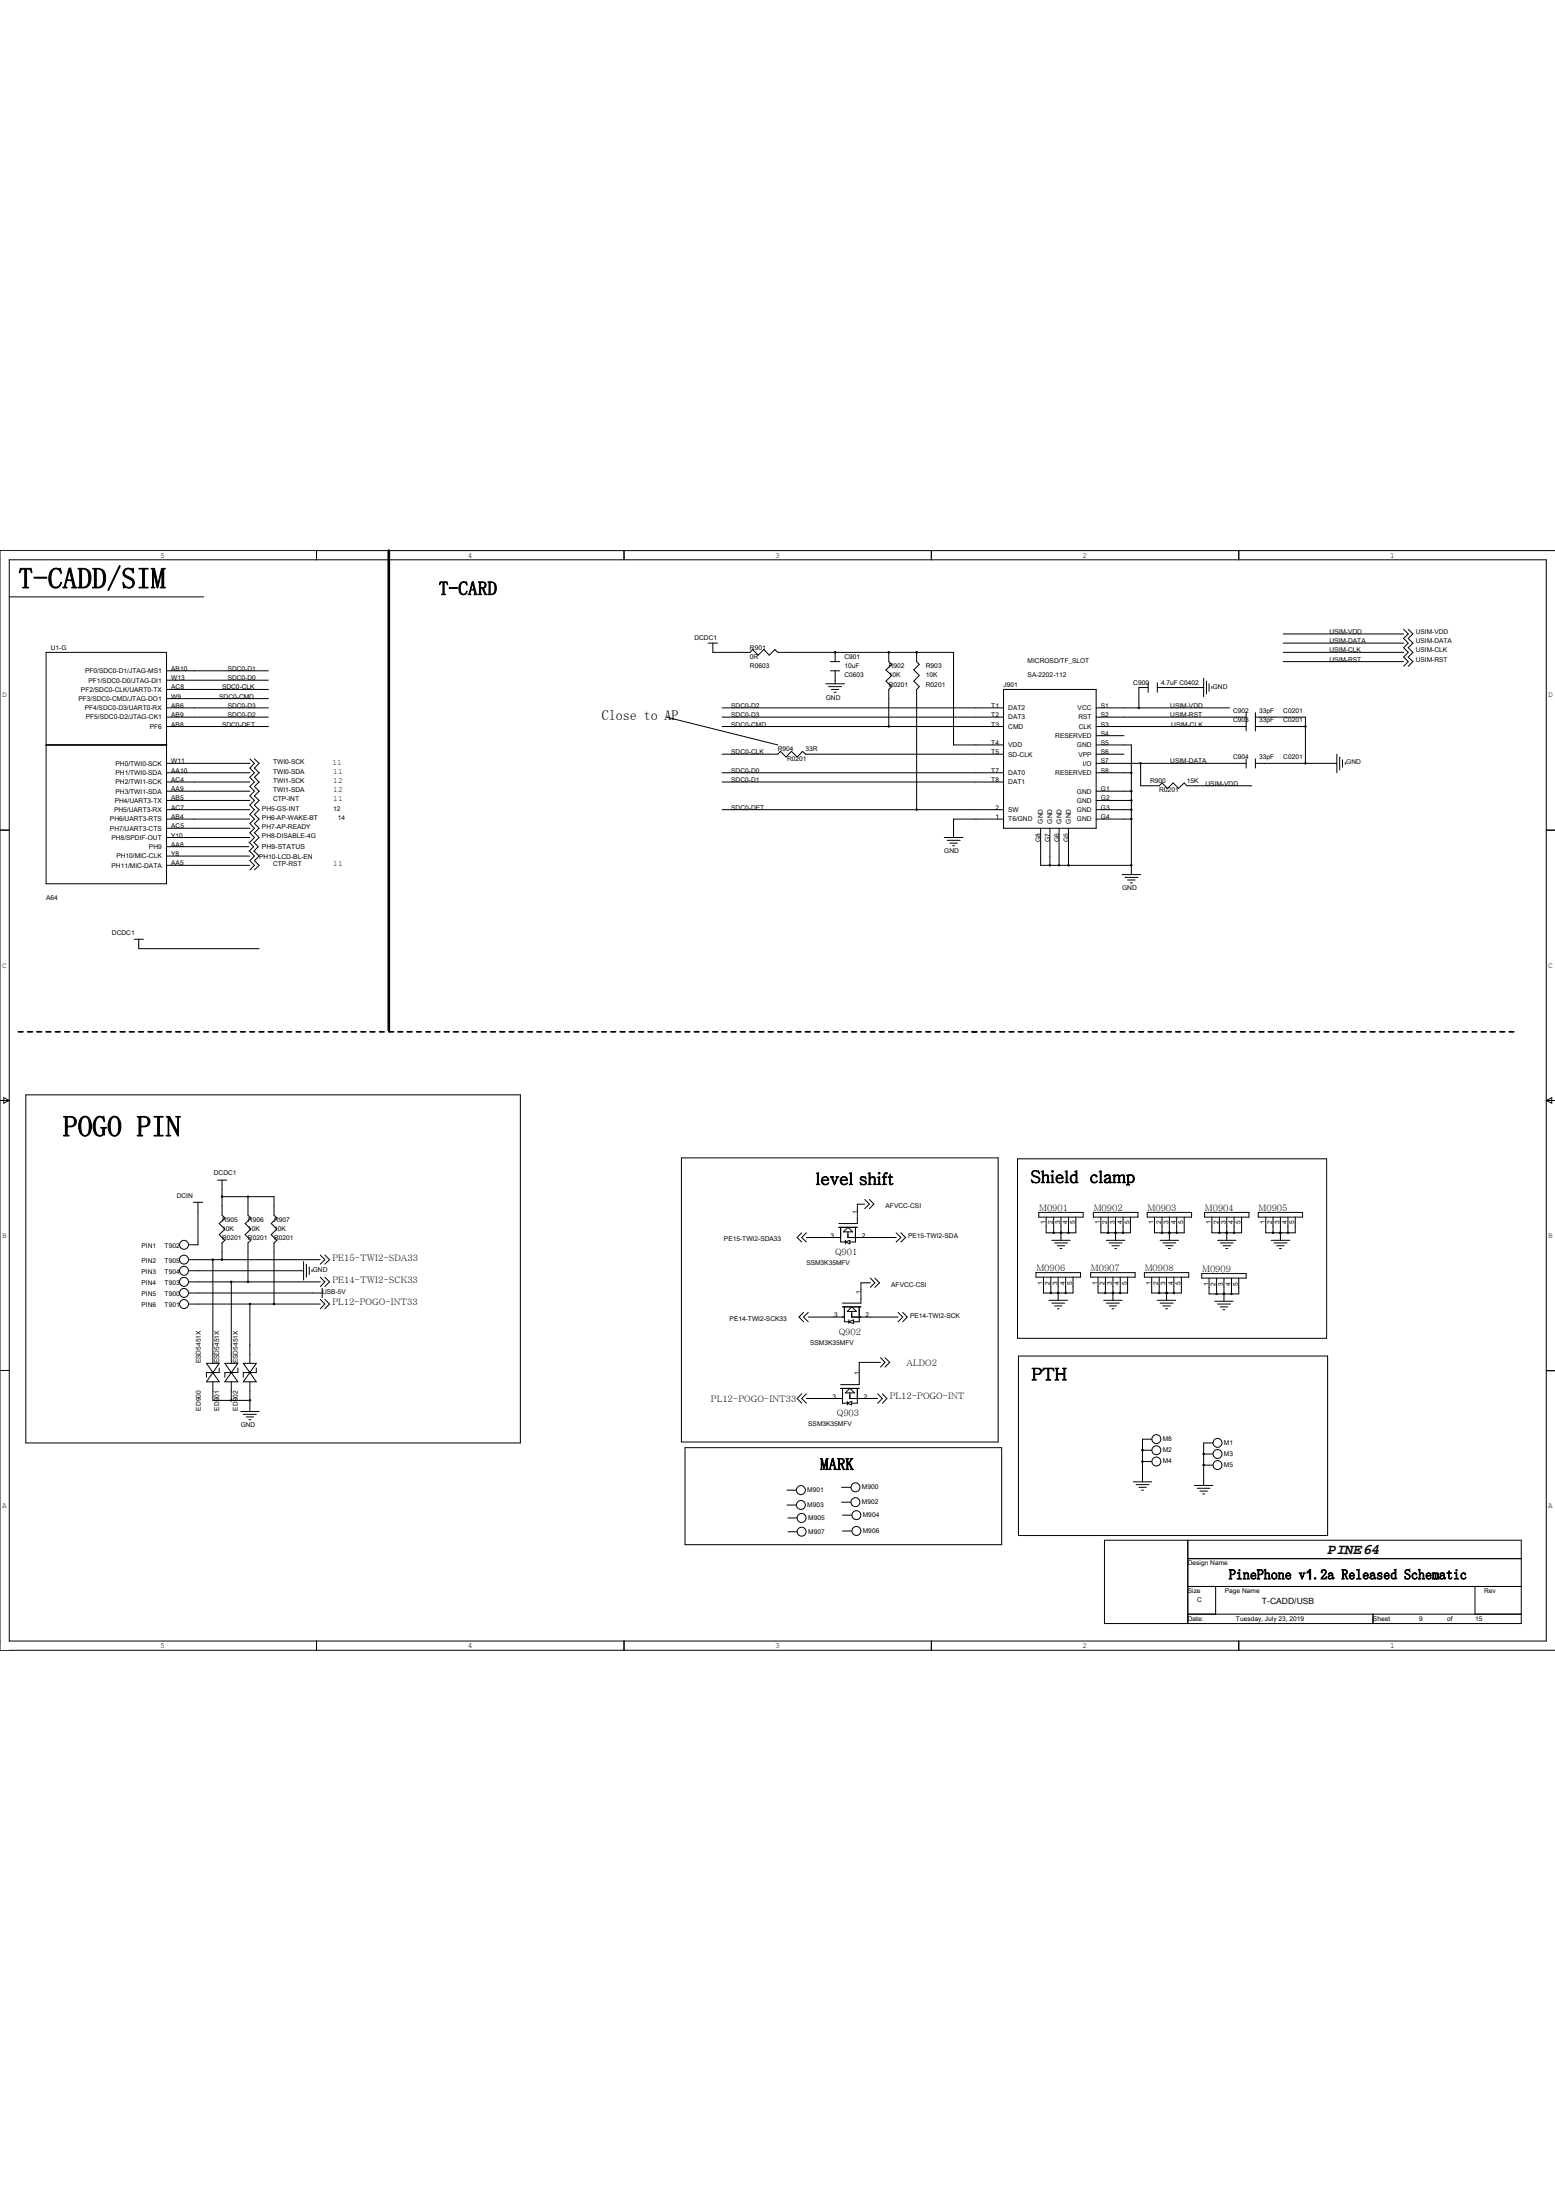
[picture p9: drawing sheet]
<svg xmlns="http://www.w3.org/2000/svg" width="210mm" height="297mm" viewBox="0 0 210 297" stroke-linecap="round" stroke-linejoin="round" font-family="sans-serif">
<g fill="none" stroke="#000" stroke-width=".13">
<path d="M1.2 75.6h207.5v146h-207.5zM42.7 74.3v1.3M84.2 74.3v1.3M125.7 74.3v1.3M167.2 74.3v1.3M210 74.3h-210v148.5h210M1.2 80.6h26.3M6.2 88.1h16.3v31.2h-16.3zM22.5 96.8h13.7M22.5 90.6h13.7M22.5 93.1h13.7M22.5 98.1h13.7"/>
<path d="M22.5 95.6h13.7M22.5 91.8h13.7M22.5 94.3h13.7M90 96.8l15 3.8M95.6 86.8h1.3M96.2 86.8v1.3h5l.4-.4 .7 .8 .8-.8 .7 .8 .8-.8 .4 .4h23.7v12.5h6.8M97.5 96.8h38M97.5 98.1h38M97.5 95.6h38M111.5 92.3h2.5M111.8 92.7h1.8M112.1 90.6h1.2"/>
<path d="M112.1 89.3h1.2M112.2 93.1h1M112.6 93.5h.3M112.7 88.1h.1M112.7 88.1v1.2M112.7 90.6v1.7M120 88.1h.1M120 88.1v1.2l.4 .4-.8 .7 .8 .8-.8 .8 .8 .7-.4 .4v5M123.7 88.1h.1M123.7 88.1v1.2l.4 .4-.8 .7 .8 .8-.8 .8 .8 .7-.4 .4v16.2M135.5 93.1h12.5v18.7h-12.5zM148 96.8h20.2"/>
<path d="M148 98.1h20.2M148 95.6h18M148 99.3h3.7M155 92.2v1.3M155 92.8h-1.3v2.8M156.2 92.2v1.3M156.2 92.8h6.3M162.5 91.6v2.5M162.9 92v1.7M163.2 92.3v1M163.6 92.7v.3M168.2 96.2v2.5"/>
<path d="M169.5 96.2v2.5M169.5 96.8h6.7v6.3M169.5 98.1h6.7M173.2 89.3h16.3M173.2 88.1h16.3M173.2 86.8h16.3M173.2 85.6h16.3M189.5 85l.6 .6-.6 .6 .6 .6-.6 .6 .6 .7-.6 .6 .6 .6-.6 .7M190.1 85l.6 .6-.6 .6 .6 .6-.6 .6 .6 .7-.6 .6 .6 .6-.6 .7M0 112.1h1.2M22.5 111.8h11.2M22.5 104.3h11.2"/>
<path d="M22.5 105.6h11.2M22.5 110.6h11.2M22.5 109.3h11.2M22.5 103.1h11.2M22.5 106.8h11.2M22.5 108.1h11.2M22.5 113.1h11.2M22.5 114.3h11.1M22.5 115.6h11.2M22.5 116.8h11.2M33.6 113.7l.6 .6-.6 .7M33.7 102.5l.6 .6-.6 .6 .6 .6-.6 .7 .6 .6-.6 .6 .6 .6-.6 .7 .6 .6-.6 .6 .6 .6-.6 .7 .6 .6-.6 .6 .6 .6-.6 .6 .6 .7-.6 .6"/>
<path d="M33.7 115l.6 .6-.6 .6 .6 .6-.6 .7M34.2 113.7l.7 .6-.7 .7M34.3 102.5l.7 .6-.7 .6 .7 .6-.7 .7 .7 .6-.7 .6 .7 .6-.7 .7 .7 .6-.7 .6 .7 .6-.7 .7 .7 .6-.7 .6 .7 .6-.7 .6 .7 .7-.7 .6M34.3 115l.7 .6-.7 .6 .7 .6-.7 .7M97.5 101.8h7.5l.3-.4 .8 .8 .7-.8 .8 .8 .7-.8 .4 .4h26.8M97.5 104.3h38M97.5 105.6h38M97.5 109.3h38M127.5 113.1h2.5M127.8 113.5h1.8M128.2 113.8h1M128.6 114.2h.2"/>
<path d="M135.5 110.6h-6.8v2.5M140.5 111.8v5h12.2M141.7 111.8v5M143 111.8v5M144.2 111.8v5M148 100.6h4.7v17.5M148 101.8h3.7M148 104.3h4.7M148 110.6h4.7M148 109.3h4.7M148 103.1h20.2M148 106.8h4.7"/>
<path d="M148 108.1h4.7M151.5 118.1h2.5M151.8 118.5h1.8M152.2 118.8h1M152.6 119.2h.2M154 103.1v3h2.5l.4-.4 .7 .7 .8-.7 .7 .7 .8-.7 .3 .4h8.8M168.2 102.5v1.2M169.5 102.5v1.2M169.5 103.1h11M180.5 101.8v2.5M180.8 102.2v1.8M181.2 102.6v1"/>
<path d="M181.6 103v.2M208.7 112.1h1.3M18.1 126.8h1.3M18.7 126.8v1.3h16.3M0 148.6h1.2M.5 148.2l.7 .4-.7 .3zM3.5 147.8h66.7v47h-66.7zM29.4 159.3h1.2M30 159.3v4.8l.4 .3-.8 .8 .8 .7-.8 .8 .8 .8-.4 .3v2.3M92 156.3h42.7v38.4h-42.7zM137.4 156.5h41.7v24.2h-41.7zM208.7 148.6h1.3"/>
<path d="M208.7 148.6l.8-.4v.7zM25.5 173.1h17.7M25.5 171.6h15.5M25.5 174.6h18M25.5 170.1h17.7M25.5 176.1h17.7M26.1 162.3h1.3M26.7 162.3v5.8h-1.2M28.7 170.1v14M30 161.6h7v2.5l.4 .3-.8 .8 .8 .7-.8 .8 .8 .8-.4 .3v8.3M31.2 173.1v11M33.5 161.6v2.5l.4 .3-.8 .8 .8 .7-.8 .8 .8 .8-.4 .3v5.3"/>
<path d="M33.7 176.1v8M41 170.3v2.5M41.4 170.7v1.7M41.7 171.1v1M42.1 171.4v.3M43.2 175.4l.6 .7-.6 .6M43.2 172.4l.6 .7-.6 .6M43.2 169.4l.6 .7-.6 .6M43.5 173.9v1.3M43.8 175.4l.7 .7-.7 .6M43.8 172.4l.7 .7-.7 .6M43.8 169.4l.7 .7-.7 .6"/>
<path d="M108.2 166.5l-.6 .6 .6 .6M108.5 177.2l-.6 .6 .6 .7M108.8 167.1h4.7M108.8 166.5l-.6 .6 .6 .6M109.1 177.8h4.9M109.1 177.2l-.6 .6 .6 .7M113.2 165.7h2.5M113.5 165.7v2h.6M113.7 176.5h2.5M114 176.5v2h.6M114.1 167.5v.4M114.1 167.7l.6-.2v.4z"/>
<path d="M114.5 165.7l.6 .6h-1.2zM114.5 166.3v.8h6.5M114.6 178.2v.5M114.6 178.5l.6-.3v.5zM115 176.5l.6 .6h-1.2zM115 177.1v.7h6.2M115.5 165.7v2h-.8M116 176.5v2h-.8M116.7 162.6h-1v2.6h-2.5M116.7 162l.7 .6-.7 .6M117.4 162l.6 .6-.6 .6M117.5 173.2h-1.3v2.7h-2.5"/>
<path d="M117.5 172.6l.6 .6-.6 .6M118.1 172.6l.6 .6-.6 .6M121 166.5l.6 .6-.6 .6M121.2 177.2l.7 .6-.7 .7M121.6 166.5l.6 .6-.6 .6M121.9 177.2l.6 .6-.6 .7M139.8 171.8h6.1v.6h-6.1zM140.2 163.7h6v.6h-6zM140.9 172.4v2.2h3.9v-2.2M141.2 164.3v2.2h4v-2.2M141.6 175.6h2.5M141.8 172.4v2.2"/>
<path d="M142 175.9h1.7M142 167.5h2.5M142.2 164.3v2.2M142.4 167.8h1.7M142.4 176.3h.9M142.7 168.2h1M142.7 176.7h.3M142.8 174.6h.1M142.8 172.4v3.2M143.1 168.6h.2M143.2 166.5h.1M143.2 164.3v3.2"/>
<path d="M143.8 172.4v2.2M144.2 164.3v2.2M147.2 171.8h6v.6h-6zM147.6 163.7h6v.6h-6zM148.2 172.4v2.2h4v-2.2M148.6 164.3v2.2h4v-2.2M149 175.6h2.5M149.2 172.4v2.2M149.3 175.9h1.8M149.3 167.5h2.5M149.6 164.3v2.2M149.7 167.8h1.8"/>
<path d="M149.7 176.3h1M150.1 168.2h1M150.1 176.7h.3M150.2 174.6h.1M150.2 172.4v3.2M150.5 168.6h.2M150.6 166.5h.1M150.6 164.3v3.2M151.2 172.4v2.2M151.6 164.3v2.2M154.5 171.8h6v.6h-6zM154.9 163.7h5.9v.6h-5.9z"/>
<path d="M155.5 172.4v2.2h4v-2.2M155.8 164.3v2.2h4.1v-2.2M156.2 175.6h2.5M156.5 172.4v2.2M156.6 175.9h1.8M156.6 167.5h2.5M156.9 164.3v2.2M157 167.8h1.7M157 176.3h1M157.3 168.2h1.1M157.3 176.7h.3M157.5 174.6h.1"/>
<path d="M157.5 172.4v3.2M157.7 168.6h.3M157.9 166.5h.1M157.9 164.3v3.2M158.5 172.4v2.2M158.8 164.3v2.2M162.2 172h6v.6h-6zM162.6 163.7h6v.6h-6zM163.2 172.6v2.1h4v-2.1M163.6 164.3v2.2h4v-2.2M164 175.7h2.5M164.2 172.6v2.1"/>
<path d="M164.3 176.1h1.8M164.3 167.5h2.5M164.6 164.3v2.2M164.7 176.5h1M164.7 167.8h1.8M165.1 168.2h1M165.1 176.8h.2M165.2 174.7h.1M165.2 172.6v3.1M165.5 168.6h.2M165.6 166.5h.1M165.6 164.3v3.2"/>
<path d="M166.2 172.6v2.1M166.6 164.3v2.2M169.8 163.7h6v.6h-6zM170.9 164.3v2.2h3.9v-2.2M171.6 167.5h2.5M171.8 164.3v2.2M172 167.8h1.7M172.3 168.2h1M172.7 168.6h.3M172.8 166.5h.1M172.8 164.3v3.2M173.9 164.3v2.2"/>
<path d="M0 185.1h1.2M27.9 184.1h1.7l-.9 1.2zM28.7 185.3h.1M28.7 186.6v2.5h5M28.7 185.3l.9 1.3h-1.7zM29.6 184.7v.6h-1.7v.7M30.4 184.1h1.7l-.9 1.2zM31.2 185.3h.1M31.2 189.1h.1M31.2 185.3l.9 1.3h-1.7zM31.2 186.6v2.5M32.1 184.7v.6h-1.7v.7"/>
<path d="M32.5 190.6h2.5M32.8 184.1h1.8l-.9 1.2zM32.8 191h1.8M33.2 191.3h1M33.6 191.7h.3M33.7 185.3h.1M33.7 189.1h.1M33.7 185.3l.9 1.3h-1.8zM33.7 186.6v4M34.6 184.7v.6h-1.8v.7M92.5 195.5h42.7v13.1h-42.7zM108.2 188.2l-.6 .6 .6 .7"/>
<path d="M108.8 188.8h4.9M108.8 188.2l-.6 .6 .6 .7M113.5 187.5h2.5M113.7 187.5v2h.7M114.1 188.1l.6-.6 .6 .6zM114.4 189.5l.6-.3v.5zM114.4 189.2v.5M114.7 188.1v.7h3.8M115.7 187.5v2h-.7M118.5 188.2l.6 .6-.6 .7M118.9 183.9h-2.9v3.1h-2.5M118.9 183.3l.6 .6-.6 .7"/>
<path d="M119.1 188.2l.6 .6-.6 .7M119.5 183.3l.6 .6-.6 .7M137.5 183.1h41.7v24.2h-41.7zM154.2 195.8h.1M154.2 197.3h.1M154.2 195.8h1.3M154.2 197.3h1.3M155.5 194.3h-1.3v5.8M162.5 196.3h.1M162.5 197.8h.1M162.5 196.3h1.2M162.5 197.8h1.2"/>
<path d="M163.7 194.8h-1.2v5.8M208.7 185.1h1.3M106.2 201.2h1.3M106.2 203.2h1.3M106.4 205h1.2M106.4 206.8h1.2M113.6 202.8h1.2M113.6 200.8h1.2M113.7 206.7h1.3M113.7 204.6h1.3M149.1 208h56.2v11.2h-56.2zM153 200.1h2.5"/>
<path d="M153.4 200.5h1.7M153.7 200.8h1M154.1 201.2h.2M160.3 208v11.2M160.3 210.4h45M160.3 214.2h45M160.3 217.9h45M161.2 200.6h2.5M161.6 200.9h1.7M162 201.3h1M162.3 201.7h.3M164.1 214.2v3.7"/>
<path d="M185.3 217.9v1.3M199.1 214.2v3.7M42.7 221.6v1.2M84.2 221.6v1.2M125.7 221.6v1.2M167.2 221.6v1.2"/>
<circle cx="24.8" cy="173.1" r=".61"/>
<circle cx="24.8" cy="168.1" r=".6"/>
<circle cx="24.8" cy="174.6" r=".6"/>
<circle cx="24.8" cy="170.1" r=".6"/>
<circle cx="24.8" cy="171.6" r=".6"/>
<circle cx="24.8" cy="176.1" r=".6"/>
<circle cx="156.1" cy="194.3" r=".6"/>
<circle cx="156.1" cy="195.8" r=".6"/>
<circle cx="156.1" cy="197.3" r=".6"/>
<circle cx="164.3" cy="194.8" r=".6"/>
<circle cx="164.3" cy="196.3" r=".6"/>
<circle cx="164.3" cy="197.8" r=".6"/>
<circle cx="108.1" cy="201.2" r=".61"/>
<circle cx="108.1" cy="203.2" r=".6"/>
<circle cx="108.2" cy="205" r=".6"/>
<circle cx="108.2" cy="206.8" r=".6"/>
<circle cx="115.5" cy="200.8" r=".61"/>
<circle cx="115.5" cy="202.8" r=".6"/>
<circle cx="115.6" cy="206.7" r=".61"/>
<circle cx="115.6" cy="204.6" r=".6"/>
</g>
<g fill="none" stroke="#000" stroke-width=".23">
<path d="M6.2 100.6h16.3M2.5 139.3h.6M3.7 139.3h.7M5 139.3h.6M6.2 139.3h.7M7.5 139.3h.6M8.7 139.3h.6M10 139.3h.6M11.2 139.3h.7M12.5 139.3h.6M13.7 139.3h.7M15 139.3h.6"/>
<path d="M16.2 139.3h.7M17.5 139.3h.6M18.7 139.3h.7M20 139.3h.6M21.2 139.3h.6M22.5 139.3h.6M23.7 139.3h.7M25 139.3h.6M26.2 139.3h.6M27.5 139.3h.6M28.7 139.3h.7M30 139.3h.6"/>
<path d="M31.2 139.3h.7M32.5 139.3h.6M33.7 139.3h.6M35 139.3h.6M36.2 139.3h.7M37.5 139.3h.6M38.7 139.3h.6M40 139.3h.6M41.2 139.3h.7M42.5 139.3h.6M43.7 139.3h.7M45 139.3h.6"/>
<path d="M46.2 139.3h.6M47.5 139.3h.6M48.7 139.3h.7M50 139.3h.6M51.2 139.3h.6M52.5 139.3h.6M53.7 139.3h.7M55 139.3h.6M56.2 139.3h.7M57.5 139.3h.6M58.7 139.3h.7M60 139.3h.6"/>
<path d="M61.2 139.3h.6M62.5 139.3h.6M63.7 139.3h.6M65 139.3h.6M66.2 139.3h.7M67.5 139.3h.6M68.7 139.3h.7M70 139.3h.6M71.2 139.3h.7M72.5 139.3h.6M73.7 139.3h.6M75 139.3h.6"/>
<path d="M76.2 139.3h.6M77.5 139.3h.6M78.7 139.3h.7M80 139.3h.6M81.2 139.3h.6M82.5 139.3h.6M83.7 139.3h.7M85 139.3h.6M86.2 139.3h.6M87.5 139.3h.6M88.7 139.3h.6M90 139.3h.6"/>
<path d="M91.2 139.3h.7M92.5 139.3h.6M93.7 139.3h.6M95 139.3h.6M96.2 139.3h.7M97.5 139.3h.6M98.7 139.3h.6M100 139.3h.6M101.2 139.3h.7M102.5 139.3h.6M103.7 139.3h.7M105 139.3h.6"/>
<path d="M106.2 139.3h.6M107.5 139.3h.6M108.7 139.3h.7M110 139.3h.6M111.2 139.3h.6M112.5 139.3h.6M113.7 139.3h.7M115 139.3h.6M116.2 139.3h.7M117.5 139.3h.6M118.7 139.3h.6M120 139.3h.6"/>
<path d="M121.2 139.3h.7M122.5 139.3h.6M123.7 139.3h.6M125 139.3h.6M126.2 139.3h.7M127.5 139.3h.6M128.7 139.3h.6M130 139.3h.6M131.2 139.3h.6M132.5 139.3h.6M133.7 139.3h.7M135 139.3h.6"/>
<path d="M136.2 139.3h.6M137.5 139.3h.6M138.7 139.3h.7M140 139.3h.6M141.2 139.3h.6M142.5 139.3h.6M143.7 139.3h.6M145 139.3h.6M146.2 139.3h.6M147.5 139.3h.6M148.7 139.3h.6M150 139.3h.6"/>
<path d="M151.2 139.3h.6M152.5 139.3h.6M153.7 139.3h.6M155 139.3h.6M156.2 139.3h.7M157.5 139.3h.6M158.7 139.3h.6M160 139.3h.6M161.2 139.3h.6M162.5 139.3h.6M163.7 139.3h.6M165 139.3h.6"/>
<path d="M166.2 139.3h.6M167.5 139.3h.6M168.7 139.3h.7M170 139.3h.6M171.2 139.3h.6M172.5 139.3h.6M173.7 139.3h.6M175 139.3h.6M176.2 139.3h.6M177.5 139.3h.6M178.7 139.3h.6M180 139.3h.6"/>
<path d="M181.2 139.3h.7M182.5 139.3h.6M183.7 139.3h.6M185 139.3h.6M186.2 139.3h.6M187.5 139.3h.6M188.7 139.3h.6M190 139.3h.6M191.2 139.3h.6M192.5 139.3h.6M193.7 139.3h.7M195 139.3h.6"/>
<path d="M196.2 139.3h.6M197.5 139.3h.6M198.7 139.3h.6M200 139.3h.6M201.2 139.3h.6M202.5 139.3h.6M203.7 139.3h.6"/>
</g>
<path d="M52.5 74.3v64.8" fill="none" stroke="#000" stroke-width=".36"/>
<g fill="#000" stroke="#000" stroke-width=".13">
<circle cx="112.7" cy="88.1" r=".1"/>
<circle cx="120" cy="88.1" r=".1"/>
<circle cx="120" cy="98.1" r=".1"/>
<circle cx="123.7" cy="88.1" r=".1"/>
<circle cx="153.7" cy="95.6" r=".1"/>
<circle cx="176.2" cy="98.1" r=".1"/>
<circle cx="123.7" cy="109.3" r=".1"/>
<circle cx="141.7" cy="116.8" r=".1"/>
<circle cx="143" cy="116.8" r=".1"/>
<circle cx="144.2" cy="116.8" r=".1"/>
<circle cx="152.7" cy="108.1" r=".1"/>
<circle cx="152.7" cy="116.8" r=".1"/>
<circle cx="152.7" cy="106.8" r=".1"/>
<circle cx="152.7" cy="104.3" r=".1"/>
<circle cx="152.7" cy="110.6" r=".1"/>
<circle cx="152.7" cy="109.3" r=".1"/>
<circle cx="154" cy="103.1" r=".1"/>
<circle cx="176.2" cy="103.1" r=".1"/>
<circle cx="28.7" cy="170.1" r=".1"/>
<circle cx="30" cy="170.1" r=".1"/>
<circle cx="30" cy="161.6" r=".1"/>
<circle cx="31.2" cy="173.1" r=".1"/>
<circle cx="33.5" cy="173.1" r=".1"/>
<circle cx="33.5" cy="161.6" r=".1"/>
<circle cx="33.7" cy="176.1" r=".1"/>
<circle cx="37" cy="176.1" r=".1"/>
<circle cx="141.8" cy="174.6" r=".1"/>
<circle cx="142.2" cy="166.4" r=".1"/>
<circle cx="142.8" cy="174.6" r=".1"/>
<circle cx="143.2" cy="166.4" r=".1"/>
<circle cx="143.8" cy="174.6" r=".1"/>
<circle cx="144.2" cy="166.4" r=".1"/>
<circle cx="149.2" cy="174.6" r=".1"/>
<circle cx="149.6" cy="166.4" r=".1"/>
<circle cx="150.2" cy="174.6" r=".1"/>
<circle cx="150.6" cy="166.4" r=".1"/>
<circle cx="151.2" cy="174.6" r=".1"/>
<circle cx="151.6" cy="166.4" r=".1"/>
<circle cx="156.5" cy="174.6" r=".1"/>
<circle cx="156.9" cy="166.4" r=".1"/>
<circle cx="157.5" cy="174.6" r=".1"/>
<circle cx="157.8" cy="166.4" r=".1"/>
<circle cx="158.5" cy="174.6" r=".1"/>
<circle cx="158.8" cy="166.4" r=".1"/>
<circle cx="164.2" cy="174.7" r=".1"/>
<circle cx="164.6" cy="166.4" r=".1"/>
<circle cx="165.2" cy="174.7" r=".1"/>
<circle cx="165.6" cy="166.4" r=".1"/>
<circle cx="166.2" cy="174.7" r=".1"/>
<circle cx="166.6" cy="166.4" r=".1"/>
<circle cx="171.8" cy="166.4" r=".1"/>
<circle cx="172.8" cy="166.4" r=".1"/>
<circle cx="173.8" cy="166.4" r=".1"/>
<circle cx="31.2" cy="189.1" r=".1"/>
<circle cx="33.7" cy="189.1" r=".1"/>
<circle cx="154.2" cy="195.8" r=".1"/>
<circle cx="154.2" cy="197.3" r=".1"/>
<circle cx="162.5" cy="196.3" r=".1"/>
<circle cx="162.5" cy="197.8" r=".1"/>
</g>
<g font-size="4">
<text x="2.5" y="79.4">T-CADD/SIM</text>
<text x="8.5" y="153.4">POGO PIN</text>
</g>
<text font-size="2.6" x="59.2" y="80.3">T-CARD</text>
<g font-size="2.2">
<text x="110.1" y="159.9">level shift</text>
<text x="139.1" y="159.7">Shield clamp</text>
<text x="139.2" y="186.3">PTH</text>
<text x="110.7" y="198.5">MARK</text>
</g>
<text font-size="2" x="179.2" y="209.8">PINE64</text>
<g font-size="1.9">
<text x="81.2" y="97.2">Close to AP</text>
<text x="165.9" y="213.2">PinePhone v1.2a Released Schematic</text>
</g>
<g font-size="1.2">
<text x="140.3" y="163.4">M0901</text>
<text x="147.6" y="163.4">M0902</text>
<text x="154.9" y="163.4">M0903</text>
<text x="162.6" y="163.4">M0904</text>
<text x="169.9" y="163.4">M0905</text>
<text x="44.9" y="173.2">PE14-TWI2-SCK33</text>
<text x="44.9" y="170.2">PE15-TWI2-SDA33</text>
<text x="112.7" y="169.4">Q901</text>
<text x="139.9" y="171.6">M0906</text>
<text x="147.3" y="171.6">M0907</text>
<text x="154.5" y="171.6">M0908</text>
<text x="162.3" y="171.7">M0909</text>
<text x="44.9" y="176.2">PL12-POGO-INT33</text>
<text x="113.2" y="180.2">Q902</text>
<text x="122.4" y="184.5">ALDO2</text>
<text x="96" y="189.3">PL12-POGO-INT33</text>
<text x="113" y="191.2">Q903</text>
<text x="120.1" y="189">PL12-POGO-INT</text>
<text x="170.3" y="216.6">T-CADD/USB</text>
</g>
<g font-size="1.1">
<text x="21.6" y="75.3">5</text>
<text x="63.1" y="75.3">4</text>
<text x="104.6" y="75.3">3</text>
<text x="146.1" y="75.3">2</text>
<text x="187.6" y="75.3">1</text>
<text x=".3" y="94.2">D</text>
<text x="209" y="94.2">D</text>
<text x="44.9" y="103.3">11</text>
<text x="45" y="104.5">11</text>
<text x="45" y="105.7">12</text>
<text x="45" y="107">12</text>
<text x="45" y="108.2">11</text>
<text x="45" y="117">11</text>
<text x=".3" y="130.7">C</text>
<text x="209" y="130.7">C</text>
<text x=".3" y="167.2">B</text>
<text x="209" y="167.2">B</text>
<text x=".3" y="203.7">A</text>
<text x="209" y="203.7">A</text>
<text x="21.6" y="222.5">5</text>
<text x="63.1" y="222.5">4</text>
<text x="104.6" y="222.5">3</text>
<text x="146.1" y="222.5">2</text>
<text x="187.6" y="222.5">1</text>
</g>
<g font-size=".9">
<text x="6.9" y="87.7">U1-G</text>
<text x="93.7" y="86.5">DCDC1</text>
<text x="101.2" y="87.7">R901</text>
<text x="101.2" y="88.9">0R</text>
<text x="114" y="88.9">C901</text>
<text x="138.7" y="89.5">MICROSD/TF_SLOT</text>
<text x="179.5" y="86.8">USIM-DATA</text>
<text x="179.5" y="85.6">USIM-VDD</text>
<text x="179.5" y="88.1">USIM-CLK</text>
<text x="179.5" y="89.3">USIM-RST</text>
<text x="191.1" y="85.6">USIM-VDD</text>
<text x="191.1" y="86.8">USIM-DATA</text>
<text x="191.1" y="88.1">USIM-CLK</text>
<text x="191.1" y="89.3">USIM-RST</text>
<text x="10.6" y="94.6">PF3/SDC0-CMD/JTAG-DO1</text>
<text x="10.9" y="93.4">PF2/SDC0-CLK/UART0-TX</text>
<text x="11.4" y="95.9">PF4/SDC0-D3/UART0-RX</text>
<text x="11.5" y="90.9">PF0/SDC0-D1/JTAG-MS1</text>
<text x="11.9" y="92.2">PF1/SDC0-D0/JTAG-DI1</text>
<text x="23.1" y="90.6">AB10</text>
<text x="23.1" y="91.8">W13</text>
<text x="23.1" y="93.1">AC8</text>
<text x="23.1" y="94.3">W9</text>
<text x="23.1" y="95.6">AB6</text>
<text x="29.6" y="94.3">SDC0-CMD</text>
<text x="30" y="93.1">SDC0-CLK</text>
<text x="30.7" y="91.8">SDC0-D0</text>
<text x="30.7" y="90.6">SDC0-D1</text>
<text x="30.7" y="95.6">SDC0-D3</text>
<text x="98.7" y="95.6">SDC0-D2</text>
<text x="101.2" y="90.2">R0603</text>
<text x="111.5" y="94.5">GND</text>
<text x="114" y="91.5">C0603</text>
<text x="114" y="90.2">10uF</text>
<text x="120" y="90.2">R902</text>
<text x="120" y="92.7">R0201</text>
<text x="120" y="91.5">10K</text>
<text x="125" y="90.2">R903</text>
<text x="125" y="92.7">R0201</text>
<text x="125" y="91.5">10K</text>
<text x="133.8" y="95.6">T1</text>
<text x="135.5" y="92.7">J901</text>
<text x="136.1" y="95.9">DAT2</text>
<text x="138.7" y="91.5">SA-2202-112</text>
<text x="145.5" y="95.9">VCC</text>
<text x="148.6" y="95.6">S1</text>
<text x="153" y="92.5">C900</text>
<text x="156.7" y="92.5">4.7uF C0402</text>
<text x="158" y="95.6">USIM-VDD</text>
<text x="163.7" y="93">GND</text>
<text x="11.6" y="97.1">PF5/SDC0-D2/JTAG-CK1</text>
<text x="20.2" y="98.4">PF6</text>
<text x="23.1" y="96.8">AB9</text>
<text x="23.1" y="98.1">AB8</text>
<text x="30" y="98.1">SDC0-DET</text>
<text x="30.7" y="96.8">SDC0-D2</text>
<text x="98.7" y="98.1">SDC0-CMD</text>
<text x="98.7" y="101.8">SDC0-CLK</text>
<text x="98.7" y="96.8">SDC0-D3</text>
<text x="105" y="101.4">R904</text>
<text x="108.7" y="101.4">33R</text>
<text x="133.8" y="96.8">T2</text>
<text x="133.8" y="98.1">T3</text>
<text x="133.8" y="100.6">T4</text>
<text x="133.8" y="101.8">T5</text>
<text x="136.1" y="97.1">DAT3</text>
<text x="136.1" y="98.4">CMD</text>
<text x="136.1" y="100.9">VDD</text>
<text x="142.5" y="99.6">RESERVED</text>
<text x="145.4" y="100.9">GND</text>
<text x="145.6" y="97.1">RST</text>
<text x="145.6" y="98.4">CLK</text>
<text x="148.6" y="96.8">S2</text>
<text x="148.6" y="98.1">S3</text>
<text x="148.6" y="99.3">S4</text>
<text x="148.6" y="100.6">S5</text>
<text x="148.6" y="101.8">S6</text>
<text x="158" y="96.8">USIM-RST</text>
<text x="158.1" y="98.1">USIM-CLK</text>
<text x="166.5" y="96.2">C902</text>
<text x="166.5" y="97.5">C903</text>
<text x="170" y="96.2">33pF</text>
<text x="170" y="97.5">33pF</text>
<text x="173.2" y="96.2">C0201</text>
<text x="173.2" y="97.5">C0201</text>
<text x="15.6" y="103.4">PH0/TWI0-SCK</text>
<text x="15.6" y="104.7">PH1/TWI0-SDA</text>
<text x="15.6" y="105.9">PH2/TWI1-SCK</text>
<text x="15.6" y="107.1">PH3/TWI1-SDA</text>
<text x="23.1" y="103.1">W11</text>
<text x="23.1" y="104.3">AA10</text>
<text x="23.1" y="105.6">AC4</text>
<text x="23.1" y="106.8">AA9</text>
<text x="36.9" y="103.2">TWI0-SCK</text>
<text x="36.9" y="104.5">TWI0-SDA</text>
<text x="36.9" y="105.7">TWI1-SCK</text>
<text x="36.9" y="107">TWI1-SDA</text>
<text x="98.7" y="104.3">SDC0-D0</text>
<text x="98.7" y="105.6">SDC0-D1</text>
<text x="106.2" y="102.7">R0201</text>
<text x="133.8" y="104.3">T7</text>
<text x="133.8" y="105.6">T8</text>
<text x="136.1" y="102.1">SD-CLK</text>
<text x="136.1" y="104.7">DAT0</text>
<text x="136.1" y="105.9">DAT1</text>
<text x="142.5" y="104.7">RESERVED</text>
<text x="145.4" y="107.1">GND</text>
<text x="145.6" y="102.1">VPP</text>
<text x="146.2" y="103.4">I/O</text>
<text x="148.6" y="103.1">S7</text>
<text x="148.6" y="104.3">S8</text>
<text x="148.6" y="106.8">G1</text>
<text x="155.2" y="105.7">R900</text>
<text x="156.5" y="107">R0201</text>
<text x="158" y="103.1">USIM-DATA</text>
<text x="160.2" y="105.7">15K</text>
<text x="162.7" y="106.1">USIM-VDD</text>
<text x="166.5" y="102.5">C904</text>
<text x="170" y="102.5">33pF</text>
<text x="173.2" y="102.5">C0201</text>
<text x="181.7" y="103.2">GND</text>
<text x="14.8" y="110.9">PH6/UART3-RTS</text>
<text x="14.8" y="112.1">PH7/UART3-CTS</text>
<text x="15" y="113.4">PH8/SPDIF-OUT</text>
<text x="15.4" y="109.6">PH5/UART3-RX</text>
<text x="15.5" y="108.4">PH4/UART3-TX</text>
<text x="23.1" y="113.1">Y10</text>
<text x="23.1" y="108.1">AB5</text>
<text x="23.1" y="109.3">AC7</text>
<text x="23.1" y="110.6">AB4</text>
<text x="23.1" y="111.8">AC5</text>
<text x="35.4" y="109.4">PH5-GS-INT</text>
<text x="35.4" y="113.2">PH8-DISABLE-4G</text>
<text x="35.4" y="112">PH7-AP-READY</text>
<text x="35.4" y="110.7">PH6-AP-WAKE-BT</text>
<text x="36.9" y="108.2">CTP-INT</text>
<text x="45" y="109.4">12</text>
<text x="45.6" y="110.7">14</text>
<text x="98.7" y="109.3">SDC0-DET</text>
<text x="134.4" y="110.6">1</text>
<text x="134.4" y="109.3">2</text>
<text x="136.1" y="110.9">T6/GND</text>
<text x="136.1" y="109.6">SW</text>
<text x="140.5" y="113.6" transform="rotate(-90 140.5 113.6)">G8</text>
<text x="140.8" y="111.2" transform="rotate(-90 140.8 111.2)">GND</text>
<text x="141.7" y="113.6" transform="rotate(-90 141.7 113.6)">G7</text>
<text x="142" y="111.2" transform="rotate(-90 142 111.2)">GND</text>
<text x="143" y="113.6" transform="rotate(-90 143 113.6)">G6</text>
<text x="143.3" y="111.2" transform="rotate(-90 143.3 111.2)">GND</text>
<text x="144.2" y="113.6" transform="rotate(-90 144.2 113.6)">G5</text>
<text x="144.5" y="111.2" transform="rotate(-90 144.5 111.2)">GND</text>
<text x="145.4" y="108.4">GND</text>
<text x="145.4" y="109.6">GND</text>
<text x="145.4" y="110.9">GND</text>
<text x="148.6" y="108.1">G2</text>
<text x="148.6" y="109.3">G3</text>
<text x="148.6" y="110.6">G4</text>
<text x="15.1" y="117.2">PH11/MIC-DATA</text>
<text x="15.7" y="115.9">PH10/MIC-CLK</text>
<text x="20.1" y="114.6">PH9</text>
<text x="23.1" y="114.3">AA8</text>
<text x="23.1" y="115.6">Y8</text>
<text x="23.1" y="116.8">AA5</text>
<text x="35" y="115.9">PH10-LCD-BL-EN</text>
<text x="35.4" y="114.6">PH9-STATUS</text>
<text x="36.9" y="117">CTP-RST</text>
<text x="127.5" y="115.2">GND</text>
<text x="6.2" y="121.5">A64</text>
<text x="151.5" y="120.2">GND</text>
<text x="15.1" y="126.2">DCDC1</text>
<text x="23.9" y="161.7">DCIN</text>
<text x="28.9" y="158.7">DCDC1</text>
<text x="30" y="164.9">R905</text>
<text x="30" y="167.5">R0201</text>
<text x="30" y="166.2">10K</text>
<text x="33.5" y="164.9">R906</text>
<text x="33.5" y="167.5">R0201</text>
<text x="33.5" y="166.2">10K</text>
<text x="37" y="164.9">R907</text>
<text x="37" y="167.5">R0201</text>
<text x="37" y="166.2">10K</text>
<text x="97.7" y="167.6">PE15-TWI2-SDA33</text>
<text x="112.1" y="167.1">3</text>
<text x="115.7" y="164" transform="rotate(-90 115.7 164)">1</text>
<text x="116.3" y="167.1">2</text>
<text x="119.5" y="163.1">AFVCC-CSI</text>
<text x="122.6" y="167.2">PE15-TWI2-SDA</text>
<text x="141.1" y="165.3" transform="rotate(-90 141.1 165.3)">1</text>
<text x="142.1" y="165.3" transform="rotate(-90 142.1 165.3)">2</text>
<text x="143.1" y="165.3" transform="rotate(-90 143.1 165.3)">3</text>
<text x="144.1" y="165.3" transform="rotate(-90 144.1 165.3)">4</text>
<text x="145.1" y="165.3" transform="rotate(-90 145.1 165.3)">5</text>
<text x="148.5" y="165.3" transform="rotate(-90 148.5 165.3)">1</text>
<text x="149.5" y="165.3" transform="rotate(-90 149.5 165.3)">2</text>
<text x="150.5" y="165.3" transform="rotate(-90 150.5 165.3)">3</text>
<text x="151.5" y="165.3" transform="rotate(-90 151.5 165.3)">4</text>
<text x="152.5" y="165.3" transform="rotate(-90 152.5 165.3)">5</text>
<text x="155.7" y="165.3" transform="rotate(-90 155.7 165.3)">1</text>
<text x="156.7" y="165.3" transform="rotate(-90 156.7 165.3)">2</text>
<text x="157.7" y="165.3" transform="rotate(-90 157.7 165.3)">3</text>
<text x="158.7" y="165.3" transform="rotate(-90 158.7 165.3)">4</text>
<text x="159.7" y="165.3" transform="rotate(-90 159.7 165.3)">5</text>
<text x="163.5" y="165.3" transform="rotate(-90 163.5 165.3)">1</text>
<text x="164.5" y="165.3" transform="rotate(-90 164.5 165.3)">2</text>
<text x="165.5" y="165.3" transform="rotate(-90 165.5 165.3)">3</text>
<text x="166.5" y="165.3" transform="rotate(-90 166.5 165.3)">4</text>
<text x="167.5" y="165.3" transform="rotate(-90 167.5 165.3)">5</text>
<text x="170.7" y="165.3" transform="rotate(-90 170.7 165.3)">1</text>
<text x="171.7" y="165.3" transform="rotate(-90 171.7 165.3)">2</text>
<text x="172.7" y="165.3" transform="rotate(-90 172.7 165.3)">3</text>
<text x="173.7" y="165.3" transform="rotate(-90 173.7 165.3)">4</text>
<text x="174.7" y="165.3" transform="rotate(-90 174.7 165.3)">5</text>
<text x="19.1" y="173.5">PIN4</text>
<text x="19.1" y="172">PIN3</text>
<text x="19.1" y="170.5">PIN2</text>
<text x="19.1" y="168.5">PIN1</text>
<text x="22.2" y="173.5">T903</text>
<text x="22.2" y="172">T904</text>
<text x="22.2" y="170.5">T905</text>
<text x="22.2" y="168.5">T902</text>
<text x="42.2" y="171.7">GND</text>
<text x="108.8" y="170.8">SSM3K35MFV</text>
<text x="120.3" y="173.7">AFVCC-CSI</text>
<text x="140.7" y="173.4" transform="rotate(-90 140.7 173.4)">1</text>
<text x="141.7" y="173.4" transform="rotate(-90 141.7 173.4)">2</text>
<text x="142.7" y="173.4" transform="rotate(-90 142.7 173.4)">3</text>
<text x="143.7" y="173.4" transform="rotate(-90 143.7 173.4)">4</text>
<text x="144.7" y="173.4" transform="rotate(-90 144.7 173.4)">5</text>
<text x="148.1" y="173.4" transform="rotate(-90 148.1 173.4)">1</text>
<text x="149.1" y="173.4" transform="rotate(-90 149.1 173.4)">2</text>
<text x="150.1" y="173.4" transform="rotate(-90 150.1 173.4)">3</text>
<text x="151.1" y="173.4" transform="rotate(-90 151.1 173.4)">4</text>
<text x="152.1" y="173.4" transform="rotate(-90 152.1 173.4)">5</text>
<text x="155.3" y="173.4" transform="rotate(-90 155.3 173.4)">1</text>
<text x="156.3" y="173.4" transform="rotate(-90 156.3 173.4)">2</text>
<text x="157.3" y="173.4" transform="rotate(-90 157.3 173.4)">3</text>
<text x="158.4" y="173.4" transform="rotate(-90 158.4 173.4)">4</text>
<text x="159.3" y="173.4" transform="rotate(-90 159.3 173.4)">5</text>
<text x="163.1" y="173.6" transform="rotate(-90 163.1 173.6)">1</text>
<text x="164.1" y="173.6" transform="rotate(-90 164.1 173.6)">2</text>
<text x="165.1" y="173.6" transform="rotate(-90 165.1 173.6)">3</text>
<text x="166.1" y="173.6" transform="rotate(-90 166.1 173.6)">4</text>
<text x="167.1" y="173.6" transform="rotate(-90 167.1 173.6)">5</text>
<text x="19.1" y="175">PIN5</text>
<text x="19.1" y="176.5">PIN6</text>
<text x="22.2" y="175">T900</text>
<text x="22.2" y="176.5">T901</text>
<text x="43.5" y="174.7">USB-5V</text>
<text x="98.5" y="178.3">PE14-TWI2-SCK33</text>
<text x="112.6" y="177.8">3</text>
<text x="116.2" y="174.7" transform="rotate(-90 116.2 174.7)">1</text>
<text x="116.9" y="177.8">2</text>
<text x="122.8" y="178">PE14-TWI2-SCK</text>
<text x="27.1" y="184.1" transform="rotate(-90 27.1 184.1)">ESD5451X</text>
<text x="29.6" y="184.1" transform="rotate(-90 29.6 184.1)">ESD5451X</text>
<text x="32.1" y="184.1" transform="rotate(-90 32.1 184.1)">ESD5451X</text>
<text x="109.4" y="181.6">SSM3K35MFV</text>
<text x="116" y="185.7" transform="rotate(-90 116 185.7)">1</text>
<text x="27.1" y="190.5" transform="rotate(-90 27.1 190.5)">ED900</text>
<text x="29.6" y="190.5" transform="rotate(-90 29.6 190.5)">ED901</text>
<text x="32.1" y="190.5" transform="rotate(-90 32.1 190.5)">ED902</text>
<text x="112.4" y="188.8">3</text>
<text x="116.6" y="188.8">2</text>
<text x="32.5" y="192.7">GND</text>
<text x="109.1" y="192.6">SSM3K35MFV</text>
<text x="157" y="196.1">M2</text>
<text x="157" y="194.6">M8</text>
<text x="157" y="197.6">M4</text>
<text x="165.2" y="196.6">M3</text>
<text x="165.2" y="195.1">M1</text>
<text x="109" y="201.5">M901</text>
<text x="109" y="203.5">M903</text>
<text x="116.3" y="203.1">M902</text>
<text x="116.3" y="201.1">M900</text>
<text x="165.2" y="198.1">M5</text>
<text x="109.1" y="205.2">M905</text>
<text x="109.1" y="207.1">M907</text>
<text x="116.5" y="206.9">M906</text>
<text x="116.5" y="204.8">M904</text>
<text x="160.3" y="215.1">Size</text>
<text x="160.3" y="211.3">Design Name</text>
<text x="165.3" y="215.1">Page Name</text>
<text x="200.3" y="215.1">Rev</text>
<text x="160.3" y="218.8">Date:</text>
<text x="161.6" y="216.3">C</text>
<text x="166.8" y="218.8">Tuesday, July 23, 2019</text>
<text x="185.3" y="218.8">Sheet</text>
<text x="191.6" y="218.8">9</text>
<text x="195.3" y="218.8">of</text>
<text x="199.1" y="218.8">15</text>
</g>
</svg>
